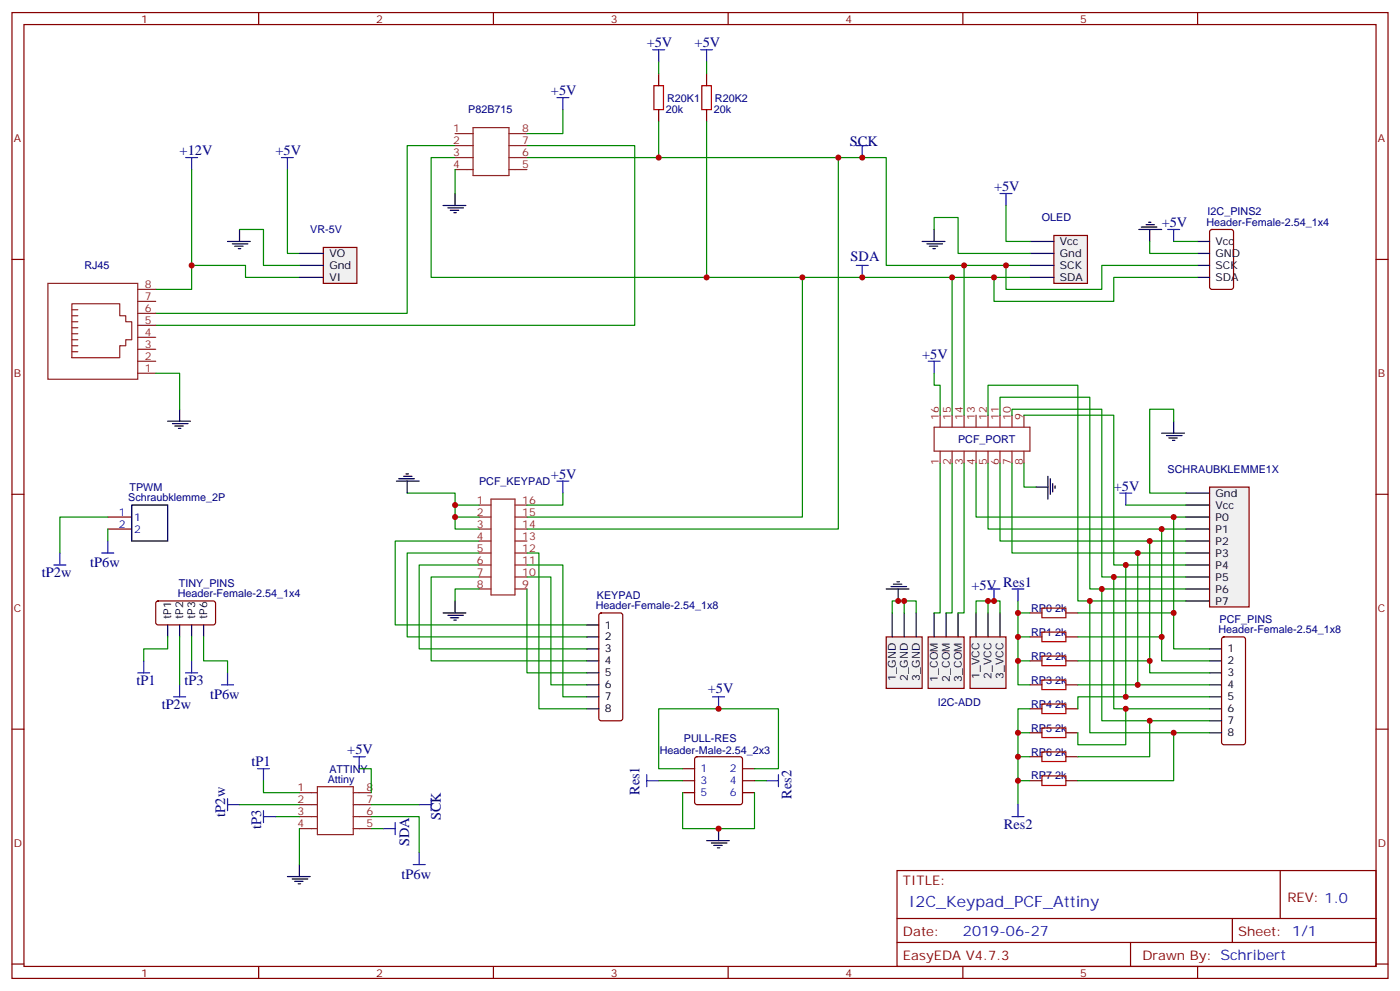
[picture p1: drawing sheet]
<svg xmlns="http://www.w3.org/2000/svg" width="412mm" height="292mm" viewBox="0 0 412 292" stroke-linecap="round" stroke-linejoin="round" font-family="sans-serif">
<g fill="none" stroke="#870000" stroke-width=".35">
<path d="M3.5 3.7h405.4v284.3h-405.4zM7.1 7.2h398.2v277.3h-398.2zM76.2 3.7v3.5M145.3 3.7v3.5M214.5 3.7v3.5M283.6 3.7v3.5M352.8 3.7v3.5M194 21.7v3.5M194 32.3v3.5M208.1 21.7v3.5M208.1 32.3v3.5M3.5 76.4h3.6"/>
<path d="M405.3 76.4h3.6M3.5 145.5h3.6M405.3 145.5h3.6M3.5 214.7h3.6M405.3 214.7h3.6M264.2 256.3h141.1v28.2h-141.1zM377.1 256.3v14.1M264.2 270.4h141.1M264.2 277.5h141.1M333 277.5v7M363 270.4v7.1M3.5 283.8h3.6"/>
<path d="M76.2 284.5v3.5M145.3 284.5v3.5M214.5 284.5v3.5M283.6 284.5v3.5M352.8 284.5v3.5M405.3 283.8h3.6"/>
</g>
<path d="M54.7 46.4h3.5M56.4 46.4v3.5M82.9 46.4h3.5M84.7 46.4v3.5" fill="none" stroke="#00f" stroke-width=".35"/>
<path d="M56.4 49.9v35.3h-10.5M84.7 49.9v24.7h3.5M134.1 42.9h-14.2v49.4h-74M134.1 46.4h-7.1v35.3h176.4M155.2 42.9h31.8v52.9h-141.1M155.2 46.4h105.9v31.7h42.3M246.9 46.4v109.4h-91.7M56.4 78.1h15.9v3.6h15.9M236.4 81.7v70.5h-81.2M141.1 159.3h-24.7v24.7h56.5M155.2 173.4v24.7h17.7" fill="none" stroke="#008700" stroke-width=".35"/>
<path d="M192.6 25.2h2.8v7.1h-2.8zM206.7 25.2h2.8v7.1h-2.8z" fill="none" stroke="#a10000" stroke-width=".35"/>
<g fill="none" stroke="#8c2424" stroke-width=".35">
<path d="M134.1 39.3h5.2M139.3 37.6h10.6v14.1h-10.6zM149.9 39.3h5.3M134.1 42.9h5.2M134.1 46.4h5.2M134.1 49.9h5.2M149.9 42.9h5.3M149.9 46.4h5.3M149.9 49.9h5.3M141.1 148.7h3.5M141.1 152.2h3.5M141.1 155.8h3.5"/>
<path d="M141.1 159.3h3.5M144.6 146.9h7.1v28.3h-7.1zM151.7 148.7h3.5M151.7 152.2h3.5M151.7 155.8h3.5M151.7 159.3h3.5M141.1 162.8h3.5M141.1 166.3h3.5M141.1 169.9h3.5M141.1 173.4h3.5M151.7 162.8h3.5M151.7 166.3h3.5"/>
<path d="M151.7 169.9h3.5M151.7 173.4h3.5"/>
</g>
<path d="M310.4 69.3h9.9v14.1h-9.9z" fill="#f0f0f0" stroke="#870000" stroke-width=".35"/>
<path d="M303.4 71.1h7M303.4 74.6h7M303.4 78.1h7M303.4 81.7h7" fill="none" stroke="#000" stroke-width=".35"/>
<g fill="none" stroke="#8c2424" stroke-width=".35">
<path d="M14.1 83.4h26.5v28.3h-26.5zM21.2 98.2h1.7M21.2 96.5h1.7M21.2 94.7h1.7M21.2 93h1.7M21.2 91.2h1.7M21.2 89.4h14.1v3.6h1.7v1.7h1.8v5.3h-1.8v1.8h-1.7v3.5h-14.1zM40.6 99.3h5.3M40.6 95.8h5.3M40.6 92.3h5.3M40.6 88.7h5.3M40.6 85.2h5.3"/>
<path d="M21.2 103.5h1.7M21.2 101.8h1.7M21.2 100h1.7M40.6 109.9h5.3M40.6 106.4h5.3M40.6 102.8h5.3"/>
</g>
<path d="M95.2 72.8h9.9v10.6h-9.9z" fill="#f0f0f0" stroke="#870000" stroke-width=".35"/>
<g fill="none" stroke="#000" stroke-width=".35">
<path d="M134.1 57v3.5M67 71.1h6.7M68.4 71.8h4.6M69.1 72.5h2.5M70.2 73.2h.7M70.6 67.6v3.5M88.2 74.6h7M88.2 78.1h7M130.5 60.5h6.7M131.9 61.2h4.6M132.6 61.9h2.5M133.7 62.6h.7"/>
<path d="M271.6 71.1h6.7M273 71.8h4.6M273.8 72.5h2.4M274.8 73.2h.7M275.2 67.6v3.5M88.2 81.7h7M49.4 124h6.7M50.8 124.7h4.6M51.5 125.4h2.5M52.6 126.1h.7M52.9 120.5v3.5M134.1 176.9v3.5"/>
<path d="M130.5 180.4h6.7M131.9 181.2h4.6M132.6 181.9h2.5M133.7 182.6h.7"/>
</g>
<path d="M192.3 14.6h3.5M194 14.6v3.6M206.4 14.6h3.5M208.1 14.6v3.6M164 28.8h3.6M165.8 28.8v3.5M294.6 57h3.5M296.3 57v3.5M164 141.6h3.6M165.8 141.6v3.6" fill="none" stroke="#00f" stroke-width=".35"/>
<g fill="none" stroke="#008700" stroke-width=".35">
<path d="M194 18.2v3.5M208.1 18.2v3.5M165.8 32.3v7h-10.6M194 35.8v10.6M208.1 35.8v45.9M134.1 49.9v7.1M70.6 67.6h7v10.5h10.6M275.2 67.6v-3.6h7v10.6h21.2M296.3 60.5v10.6h7.1M45.9 109.9h7v10.6M165.8 145.2v3.5h-10.6M141.1 173.4h-7v3.5"/>
<path d="M155.2 166.3h10.6v38.8h7.1M155.2 169.9h7.1v31.7h10.6"/>
</g>
<g fill="none" stroke="#8c2424" stroke-width=".35">
<path d="M275.2 125.8h28.2v7h-28.2zM276.9 122.2v3.6M276.9 132.8v3.5M280.5 122.2v3.6M280.5 132.8v3.5M284 122.2v3.6M284 132.8v3.5M287.5 122.2v3.6M287.5 132.8v3.5M291 122.2v3.6M291 132.8v3.5M294.6 122.2v3.6"/>
<path d="M294.6 132.8v3.5M298.1 122.2v3.6M298.1 132.8v3.5M301.6 122.2v3.6M301.6 132.8v3.5"/>
</g>
<path d="M273.4 187.5h10.6v15.2h-10.6z" fill="#f0f0f0" stroke="#870000" stroke-width=".35"/>
<path d="M275.2 180.4v7.1M278.7 180.4v7.1M282.2 180.4v7.1" fill="none" stroke="#000" stroke-width=".35"/>
<path d="M285.8 187.5h10.5v15.2h-10.5z" fill="#f0f0f0" stroke="#870000" stroke-width=".35"/>
<path d="M287.5 180.4v7.1M291 180.4v7.1M294.6 180.4v7.1" fill="none" stroke="#000" stroke-width=".35"/>
<path d="M261.1 187.5h10.5v15.2h-10.5z" fill="#f0f0f0" stroke="#870000" stroke-width=".35"/>
<path d="M262.8 180.4v7.1M266.3 180.4v7.1M269.9 180.4v7.1" fill="none" stroke="#000" stroke-width=".35"/>
<path d="M291 173.4h3.6M292.8 173.4v3.5" fill="none" stroke="#00f" stroke-width=".35"/>
<path d="M356.3 143.4h11.6v35.3h-11.6z" fill="#f0f0f0" stroke="#870000" stroke-width=".35"/>
<g fill="none" stroke="#000" stroke-width=".35">
<path d="M335.5 67.6h6.7M336.2 66.9h4.6M337.6 66.1h2.5M338.3 65.4h.7M338.7 67.6v3.5M352.8 71.1h3.5M352.8 74.6h3.5M352.8 78.1h3.5M352.8 81.7h3.5M119.6 139.5h.7M342.2 127.5h6.7M343.6 128.2h4.6"/>
<path d="M344.3 128.9h2.5M345.4 129.6h.7M345.7 124v3.5M38.8 148.7h10.6v10.6h-10.6zM116.8 141.6h6.7M117.5 140.9h4.6M118.9 140.2h2.5M119.9 141.6v3.6M305.2 143.4h3.5M308.7 140.2v6.7M309.4 140.9v4.6M310.1 142.3v2.5"/>
<path d="M310.8 143.1v.7M349.2 145.2h7.1M349.2 148.7h7.1M349.2 152.2h7.1M349.2 155.8h7.1M349.2 159.3h7.1M261.1 173.4h6.7M262.5 172.7h4.6M263.2 172h2.4M264.2 171.3h.7M264.6 173.4v3.5M349.2 162.8h7.1"/>
<path d="M349.2 166.3h7.1M349.2 169.9h7.1M349.2 173.4h7.1M349.2 176.9h7.1M49.4 184v3.5M52.9 184v3.5M56.4 184v3.5M60 184v3.5M172.9 184h3.5M172.9 187.5h3.5M172.9 191h3.5M172.9 194.6h3.5"/>
<path d="M172.9 198.1h3.5M356.3 191h3.5M356.3 194.6h3.5M356.3 198.1h3.5M172.9 201.6h3.5M172.9 205.1h3.5M172.9 208.7h3.5M356.3 201.6h3.5M356.3 205.1h3.5M356.3 208.7h3.5M356.3 212.2h3.5M356.3 215.7h3.5"/>
<path d="M84.7 258.1h6.7M86.1 258.8h4.6M86.8 259.5h2.5M88.2 254.5v3.6M208.1 247.5h6.7M209.5 248.2h4.6M210.3 248.9h2.4M211.3 249.6h.7M211.7 243.9v3.6M87.8 260.2h.7"/>
</g>
<g fill="none" stroke="#00f" stroke-width=".35">
<path d="M252.2 42.9h3.6M254 42.9v3.5M252.2 78.1h3.6M254 78.1v3.6M344 67.6h3.5M345.7 67.6v3.5M273.4 106.4h3.5M275.2 106.4v3.5M31.7 159.3v3.5M329.8 145.2h3.6M331.6 145.2v3.5M15.9 166.3h3.5"/>
<path d="M17.6 162.8v3.5M30 162.8h3.5M298.1 173.4h3.5M299.9 173.4v3.5M40.6 198.1h3.5M42.3 194.6v3.5M54.7 198.1h3.5M56.4 194.6v3.5M67 198.1v3.5M51.2 205.1h3.5M52.9 201.6v3.5M65.3 201.6h3.5"/>
<path d="M209.9 205.1h3.5M211.7 205.1v3.6M67 236.9h3.6M67 235.1v3.6M75.8 226.3h3.6M77.6 226.3v3.5M77.6 238.7v3.5M104.1 222.8h3.5M105.8 222.8v3.5M123.5 236.9h3.5M127 235.1v3.6M190.5 229.8h3.5"/>
<path d="M190.5 228.1v3.5M225.8 229.8h3.5M229.3 228.1v3.5M299.9 236.9v3.5M77.6 240.4h3.5M112.9 243.9h3.5M116.4 242.2v3.5M121.7 254.5h3.5M123.5 251v3.5M298.1 240.4h3.5"/>
</g>
<g fill="none" stroke="#008700" stroke-width=".35">
<path d="M284 78.1v44.1M296.3 78.1v7.1h28.3v-7.1h28.2M338.7 71.1v3.5h14.1M345.7 71.1h7.1M280.5 81.7v40.5M292.8 81.7v7h35.3v-7h24.7M275.2 109.9v3.5h1.7v8.8M276.9 136.3v44.1h-1.7M280.5 136.3v44.1h-1.8M284 136.3v44.1h-1.8M287.5 136.3v15.9h61.7M291 136.3v19.5h58.2"/>
<path d="M291 122.2v-8.8h26.5v63.5h31.7M294.6 136.3v23h54.6M294.6 122.2v-5.3h26.4v56.5h28.2M298.1 136.3v26.5h51.1M298.1 122.2v-1.7h26.5v49.4h24.6M301.6 136.3v7.1h3.6M301.6 122.2h26.5v44.1h21.1M345.7 124v-3.5h-7v24.7h10.5M31.7 152.2h-14.1v10.6M31.7 155.8v3.5M119.9 145.2h14.2v7h7M134.1 152.2v3.6h7"/>
<path d="M134.1 148.7h7M331.6 148.7h17.6M338.7 159.3v38.8h17.6M342.2 155.8v38.8h14.1M345.7 152.2v38.8h10.6M141.1 169.9h-14.1v24.7h45.9M141.1 166.3h-17.6v24.7h49.4M141.1 162.8h-21.2v24.7h53M155.2 162.8h3.5v45.9h14.2M266.3 176.9h3.6v3.5M291 176.9h-3.5v3.5M299.9 176.9v24.7h3.5"/>
<path d="M321 176.9v38.8h35.3M324.6 173.4v38.8h31.7M328.1 169.9v38.8h28.2M331.6 166.3v38.8h24.7M335.1 162.8v38.8h21.2M49.4 187.5v3.5h-7.1v3.6M52.9 187.5v14.1M56.4 187.5v7.1M60 187.5v7.1h7v3.5M262.8 180.4v-3.5h3.5v3.5M291 180.4v-3.5h3.6v3.5M299.9 180.4h3.5"/>
<path d="M299.9 187.5h3.5M299.9 194.6h3.5M317.5 180.4h28.2M317.5 187.5h24.7M317.5 194.6h21.2M299.9 215.7h3.5M303.4 208.7h-3.5v28.2M317.5 201.6h17.6M331.6 205.1h-14.1v3.6M331.6 208.7v10.6h-14.1v-3.6M338.7 212.2v10.6h-21.2M345.7 215.7v14.1h-28.2"/>
<path d="M70.6 236.9h17.6M77.6 229.8v3.6h10.6M105.8 226.3h3.6v7.1M109.4 236.9h14.1M194 229.8h7.1M201.1 233.4v10.5h21.1v-10.5M201.1 226.3h-7.1v-17.6h35.3v17.6h-7.1M222.2 229.8h3.6M299.9 222.8h3.5M299.9 229.8h3.5M81.1 240.4h7.1M88.2 243.9v10.6"/>
<path d="M109.4 240.4h14.1v10.6M109.4 243.9h3.5"/>
</g>
<path d="M88.2 233.4h5.3M88.2 236.9h5.3M93.5 231.6h10.6v14.1h-10.6zM104.1 233.4h5.3M104.1 236.9h5.3M88.2 240.4h5.3M88.2 243.9h5.3M104.1 240.4h5.3M104.1 243.9h5.3" fill="none" stroke="#8c2424" stroke-width=".35"/>
<g fill="none" stroke="#870000" stroke-width=".35">
<path d="M356.5 67.8l.5-.2h5.7l.6 .4 .1 16.5-.5 .6-5.9 .1-.6-.5-.1-16.4zM31.7 152.2h7.1M31.7 155.8h7.1M46.1 177.1l.5-.2 16.5 .1 .4 .6-.1 5.9-.6 .5-16.5-.1-.4-.6v-5.7zM176.6 180.7l.5-.3h5.6l.5 .3 .2 .5v30.3l-.2 .5-.5 .2h-5.6l-.5-.2-.2-.5v-30.3zM303.4 180.4h3.5M303.4 187.5h3.5M303.4 194.6h3.5M314 180.4h3.5M314 187.5h3.5M314 194.6h3.5M360.1 187.7l.4-.2h5.7l.5 .2 .2 .5v30.3l-.2 .5-.5 .3h-5.7l-.5-.3-.2-.5v-30.3z"/>
<path d="M303.4 201.6h3.5M303.4 208.7h3.5M303.4 215.7h3.5M314 201.6h3.5M314 208.7h3.5M314 215.7h3.5M201.1 229.8h3.5M201.1 226.3h3.5M201.1 233.4h3.5M204.8 223l.5-.2h12.7l.5 .2 .2 .5v12.7l-.2 .5-.5 .2h-12.7l-.5-.2-.2-.5v-12.7zM218.7 229.8h3.5M218.7 226.3h3.5"/>
<path d="M218.7 233.4h3.5M303.4 222.8h3.5M303.4 229.8h3.5M314 222.8h3.5M314 229.8h3.5"/>
</g>
<path d="M306.9 179h7.1v2.9h-7.1zM306.9 186.1h7.1v2.8h-7.1zM306.9 193.1h7.1v2.9h-7.1zM306.9 200.2h7.1v2.8h-7.1zM306.9 207.3h7.1v2.8h-7.1zM306.9 214.3h7.1v2.8h-7.1zM306.9 221.4h7.1v2.8h-7.1zM306.9 228.4h7.1v2.8h-7.1z" fill="none" stroke="#a10000" stroke-width=".35"/>
<g fill="#c00">
<circle cx="211.7" cy="243.9" r=".88"/>
<circle cx="299.9" cy="229.8" r=".88"/>
<circle cx="299.9" cy="215.7" r=".88"/>
<circle cx="299.9" cy="222.8" r=".88"/>
<circle cx="299.9" cy="180.4" r=".88"/>
<circle cx="299.9" cy="187.5" r=".88"/>
<circle cx="299.9" cy="194.6" r=".88"/>
<circle cx="296.3" cy="78.1" r=".88"/>
<circle cx="338.7" cy="212.2" r=".88"/>
<circle cx="331.6" cy="205.1" r=".88"/>
<circle cx="338.7" cy="194.6" r=".88"/>
<circle cx="345.7" cy="180.4" r=".88"/>
<circle cx="324.6" cy="173.4" r=".88"/>
<circle cx="331.6" cy="166.3" r=".88"/>
<circle cx="338.7" cy="159.3" r=".88"/>
<circle cx="345.7" cy="152.2" r=".88"/>
<circle cx="134.1" cy="148.7" r=".88"/>
<circle cx="280.5" cy="81.7" r=".88"/>
<circle cx="291" cy="176.9" r=".88"/>
<circle cx="208.1" cy="81.7" r=".88"/>
<circle cx="194" cy="46.4" r=".88"/>
<circle cx="246.9" cy="46.4" r=".88"/>
<circle cx="236.4" cy="81.7" r=".88"/>
<circle cx="56.4" cy="78.1" r=".88"/>
<circle cx="134.1" cy="152.2" r=".88"/>
<circle cx="292.8" cy="176.9" r=".88"/>
<circle cx="264.6" cy="176.9" r=".88"/>
<circle cx="266.3" cy="176.9" r=".88"/>
<circle cx="284" cy="78.1" r=".88"/>
<circle cx="342.2" cy="155.8" r=".88"/>
<circle cx="335.1" cy="162.8" r=".88"/>
<circle cx="328.1" cy="169.9" r=".88"/>
<circle cx="321" cy="176.9" r=".88"/>
<circle cx="342.2" cy="187.5" r=".88"/>
<circle cx="335.1" cy="201.6" r=".88"/>
<circle cx="331.6" cy="208.7" r=".88"/>
<circle cx="345.7" cy="215.7" r=".88"/>
<circle cx="292.8" cy="81.7" r=".88"/>
<circle cx="254" cy="46.4" r=".88"/>
<circle cx="254" cy="81.7" r=".88"/>
<circle cx="211.7" cy="208.7" r=".88"/>
</g>
<text font-size="4.6" fill="#00f" x="267.8" y="266.9">I2C_Keypad_PCF_Attiny</text>
<g font-size="4.2" fill="#000080">
<text x="190.5" y="13.9">+5V</text>
<text x="204.6" y="13.9">+5V</text>
<text x="162.3" y="28">+5V</text>
<text x="52.9" y="45.7">+12V</text>
<text x="81.1" y="45.7">+5V</text>
<text x="250.4" y="42.9">SCK</text>
<text x="292.8" y="56.3">+5V</text>
<text x="342.2" y="66.9">+5V</text>
<text x="250.6" y="76.8">SDA</text>
<text x="271.6" y="105.7">+5V</text>
<text x="162.3" y="140.9">+5V</text>
<text x="328.1" y="144.5">+5V</text>
<text x="26.6" y="166.9">tP6w</text>
<text x="12.3" y="169.9">tP2w</text>
<text x="286.1" y="173.7">+5V</text>
<text x="295.5" y="172.7">Res1</text>
<text x="40.2" y="201.6">tP1</text>
<text x="54.3" y="201.6">tP3</text>
<text x="47.6" y="208.7">tP2w</text>
<text x="61.9" y="205.8">tP6w</text>
<text x="208.5" y="204.1">+5V</text>
<text x="74.1" y="225.6">tP1</text>
<text x="102.3" y="222.1">+5V</text>
<text x="188.4" y="234.1" transform="rotate(-90 188.4 234.1)">Res1</text>
<text x="233.2" y="235.1" transform="rotate(-90 233.2 235.1)">Res2</text>
<text x="66.3" y="240.4" transform="rotate(-90 66.3 240.4)">tP2w</text>
<text x="76.9" y="243.9" transform="rotate(-90 76.9 243.9)">tP3</text>
<text x="129.8" y="241.5" transform="rotate(-90 129.8 241.5)">SCK</text>
<text x="295.7" y="243.9">Res2</text>
<text x="120.5" y="249.1" transform="rotate(-90 120.5 249.1)">SDA</text>
<text x="118.3" y="258.7">tP6w</text>
</g>
<text font-size="4.2" fill="#00f" x="283.6" y="275.7">2019-06-27</text>
<g font-size="3.9" fill="#800">
<text x="266" y="260.5">TITLE:</text>
<text x="379.2" y="265.5">REV: 1.0</text>
<text x="266" y="275.7">Date:</text>
<text x="364.8" y="275.7">Sheet: 1/1</text>
<text x="266" y="282.8">EasyEDA V4.7.3</text>
<text x="336.5" y="282.8">Drawn By: Schribert</text>
</g>
<g font-size="3.2" fill="#800">
<text x="41.6" y="6.7">1</text>
<text x="110.8" y="6.7">2</text>
<text x="179.9" y="6.7">3</text>
<text x="249.1" y="6.7">4</text>
<text x="318.2" y="6.7">5</text>
<text x="4.1" y="41.8">A</text>
<text x="405.9" y="41.8">A</text>
<text x="4.1" y="110.9">B</text>
<text x="405.9" y="110.9">B</text>
<text x="4.1" y="180.1">C</text>
<text x="405.9" y="180.1">C</text>
<text x="4.1" y="249.2">D</text>
<text x="405.9" y="249.2">D</text>
<text x="41.6" y="287.5">1</text>
<text x="110.8" y="287.5">2</text>
<text x="179.9" y="287.5">3</text>
<text x="249.1" y="287.5">4</text>
<text x="318.2" y="287.5">5</text>
</g>
<g font-size="3.2" fill="#000080">
<text x="196.5" y="30">R20K1</text>
<text x="210.6" y="30">R20K2</text>
<text x="137.9" y="33.3">P82B715</text>
<text x="196.1" y="33.2">20k</text>
<text x="210.3" y="33.2">20k</text>
<text x="306.9" y="65.1">OLED</text>
<text x="355.7" y="63.3">I2C_PINS2</text>
<text x="91.4" y="68.6">VR-5V</text>
<text x="355.4" y="66.5">Header-Female-2.54_1x4</text>
<text x="24.9" y="79.2">RJ45</text>
<text x="282.2" y="130.5">PCF_PORT</text>
<text x="141.1" y="142.7">PCF_KEYPAD</text>
<text x="344" y="139.2">SCHRAUBKLEMME1X</text>
<text x="37.8" y="147.6">Schraubklemme_2P</text>
<text x="38.1" y="144.5">TPWM</text>
<text x="52.7" y="172.7">TINY_PINS</text>
<text x="52.3" y="175.9">Header-Female-2.54_1x4</text>
<text x="175.5" y="179.4">Header-Female-2.54_1x8</text>
<text x="175.8" y="176.2">KEYPAD</text>
<text x="303.7" y="180.1">RP0</text>
<text x="310.8" y="180.1">2k</text>
<text x="359.3" y="183.3">PCF_PINS</text>
<text x="303.7" y="187.1">RP1</text>
<text x="310.8" y="187.1">2k</text>
<text x="358.9" y="186.4">Header-Female-2.54_1x8</text>
<text x="303.7" y="194.2">RP2</text>
<text x="310.8" y="194.2">2k</text>
<text x="303.7" y="201.3">RP3</text>
<text x="310.8" y="201.3">2k</text>
<text x="276.2" y="208">I2C-ADD</text>
<text x="303.7" y="208.3">RP4</text>
<text x="310.8" y="208.3">2k</text>
<text x="303.7" y="215.4">RP5</text>
<text x="310.8" y="215.4">2k</text>
<text x="201.4" y="218.5">PULL-RES</text>
<text x="97" y="227.6">ATTINY</text>
<text x="194.4" y="222.1">Header-Male-2.54_2x3</text>
<text x="303.7" y="222.4">RP6</text>
<text x="310.8" y="222.4">2k</text>
<text x="96.5" y="230.5">Attiny</text>
<text x="303.7" y="229.5">RP7</text>
<text x="310.8" y="229.5">2k</text>
</g>
<g font-size="3.2" fill="#8d2323">
<text x="133.5" y="39">1</text>
<text x="153.8" y="39">8</text>
<text x="133.5" y="42.5">2</text>
<text x="133.5" y="46">3</text>
<text x="153.8" y="46">6</text>
<text x="153.8" y="42.5">7</text>
<text x="133.5" y="49.6">4</text>
<text x="153.8" y="49.6">5</text>
<text x="42.7" y="88.4">7</text>
<text x="42.7" y="84.8">8</text>
<text x="42.7" y="95.4">5</text>
<text x="42.7" y="91.9">6</text>
<text x="42.7" y="99">4</text>
<text x="42.7" y="106">2</text>
<text x="42.7" y="102.5">3</text>
<text x="42.7" y="109.5">1</text>
<text x="276.6" y="123.6" transform="rotate(-90 276.6 123.6)">16</text>
<text x="280.1" y="123.6" transform="rotate(-90 280.1 123.6)">15</text>
<text x="283.6" y="123.6" transform="rotate(-90 283.6 123.6)">14</text>
<text x="287.2" y="123.6" transform="rotate(-90 287.2 123.6)">13</text>
<text x="290.7" y="123.6" transform="rotate(-90 290.7 123.6)">12</text>
<text x="294.2" y="123.6" transform="rotate(-90 294.2 123.6)">11</text>
<text x="297.7" y="123.6" transform="rotate(-90 297.7 123.6)">10</text>
<text x="301.3" y="123.6" transform="rotate(-90 301.3 123.6)">9</text>
<text x="276.6" y="137" transform="rotate(-90 276.6 137)">1</text>
<text x="280.1" y="137" transform="rotate(-90 280.1 137)">2</text>
<text x="283.6" y="137" transform="rotate(-90 283.6 137)">3</text>
<text x="287.2" y="137" transform="rotate(-90 287.2 137)">4</text>
<text x="290.7" y="137" transform="rotate(-90 290.7 137)">5</text>
<text x="294.2" y="137" transform="rotate(-90 294.2 137)">6</text>
<text x="297.7" y="137" transform="rotate(-90 297.7 137)">7</text>
<text x="301.3" y="137" transform="rotate(-90 301.3 137)">8</text>
<text x="140.5" y="148.3">1</text>
<text x="153.8" y="148.3">16</text>
<text x="140.5" y="151.9">2</text>
<text x="140.5" y="155.4">3</text>
<text x="153.8" y="155.4">14</text>
<text x="153.8" y="151.9">15</text>
<text x="140.5" y="158.9">4</text>
<text x="153.8" y="158.9">13</text>
<text x="140.5" y="162.5">5</text>
<text x="140.5" y="166">6</text>
<text x="153.8" y="166">11</text>
<text x="153.8" y="162.5">12</text>
<text x="140.5" y="169.5">7</text>
<text x="140.5" y="173">8</text>
<text x="153.8" y="173">9</text>
<text x="153.8" y="169.5">10</text>
<text x="87.6" y="233">1</text>
<text x="107.9" y="233">8</text>
<text x="87.6" y="236.5">2</text>
<text x="107.9" y="236.5">7</text>
<text x="87.6" y="240.1">3</text>
<text x="87.6" y="243.6">4</text>
<text x="107.9" y="243.6">5</text>
<text x="107.9" y="240.1">6</text>
</g>
<g font-size="3.2">
<text x="97" y="75.7">VO</text>
<text x="312.2" y="72.1">Vcc</text>
<text x="312.2" y="75.7">Gnd</text>
<text x="358.1" y="72.1">Vcc</text>
<text x="358.1" y="75.7">GND</text>
<text x="97" y="79.2">Gnd</text>
<text x="97" y="82.7">VI</text>
<text x="312.2" y="79.2">SCK</text>
<text x="312.2" y="82.7">SDA</text>
<text x="358.1" y="79.2">SCK</text>
<text x="358.1" y="82.7">SDA</text>
<text x="358.1" y="146.2">Gnd</text>
<text x="358.1" y="149.8">Vcc</text>
<text x="358.1" y="153.3">P0</text>
<text x="358.1" y="156.8">P1</text>
<text x="358.1" y="160.3">P2</text>
<text x="358.1" y="163.9">P3</text>
<text x="358.1" y="167.4">P4</text>
<text x="358.1" y="170.9">P5</text>
<text x="358.1" y="174.4">P6</text>
<text x="358.1" y="178">P7</text>
<text x="50.4" y="182.2" transform="rotate(-90 50.4 182.2)">tP1</text>
<text x="54" y="182.2" transform="rotate(-90 54 182.2)">tP2</text>
<text x="57.5" y="182.2" transform="rotate(-90 57.5 182.2)">tP3</text>
<text x="61" y="182.2" transform="rotate(-90 61 182.2)">tP6</text>
<text x="178.2" y="185">1</text>
<text x="178.2" y="188.6">2</text>
<text x="178.2" y="192.1">3</text>
<text x="178.2" y="195.6">4</text>
<text x="361.6" y="192.1">1</text>
<text x="361.6" y="195.6">2</text>
<text x="178.2" y="199.1">5</text>
<text x="178.2" y="202.7">6</text>
<text x="263.9" y="200.6" transform="rotate(-90 263.9 200.6)">1_GND</text>
<text x="267.4" y="200.6" transform="rotate(-90 267.4 200.6)">2_GND</text>
<text x="270.9" y="200.6" transform="rotate(-90 270.9 200.6)">3_GND</text>
<text x="276.2" y="200.7" transform="rotate(-90 276.2 200.7)">1_COM</text>
<text x="279.8" y="200.7" transform="rotate(-90 279.8 200.7)">2_COM</text>
<text x="283.3" y="200.7" transform="rotate(-90 283.3 200.7)">3_COM</text>
<text x="288.6" y="199.9" transform="rotate(-90 288.6 199.9)">1_VCC</text>
<text x="292.1" y="199.9" transform="rotate(-90 292.1 199.9)">2_VCC</text>
<text x="295.6" y="199.9" transform="rotate(-90 295.6 199.9)">3_VCC</text>
<text x="361.6" y="199.1">3</text>
<text x="361.6" y="202.7">4</text>
<text x="178.2" y="206.2">7</text>
<text x="178.2" y="209.7">8</text>
<text x="361.6" y="206.2">5</text>
<text x="361.6" y="209.7">6</text>
<text x="361.6" y="213.3">7</text>
<text x="361.6" y="216.8">8</text>
</g>
<g font-size="3.2" fill="#00f">
<text x="35" y="151.9">1</text>
<text x="35" y="155.4">2</text>
<text x="39.5" y="153.3">1</text>
<text x="39.5" y="156.8">2</text>
<text x="206.4" y="227.4">1</text>
<text x="214.9" y="227.4">2</text>
<text x="206.4" y="230.9">3</text>
<text x="214.9" y="230.9">4</text>
<text x="206.4" y="234.4">5</text>
<text x="214.9" y="234.4">6</text>
</g>
</svg>
